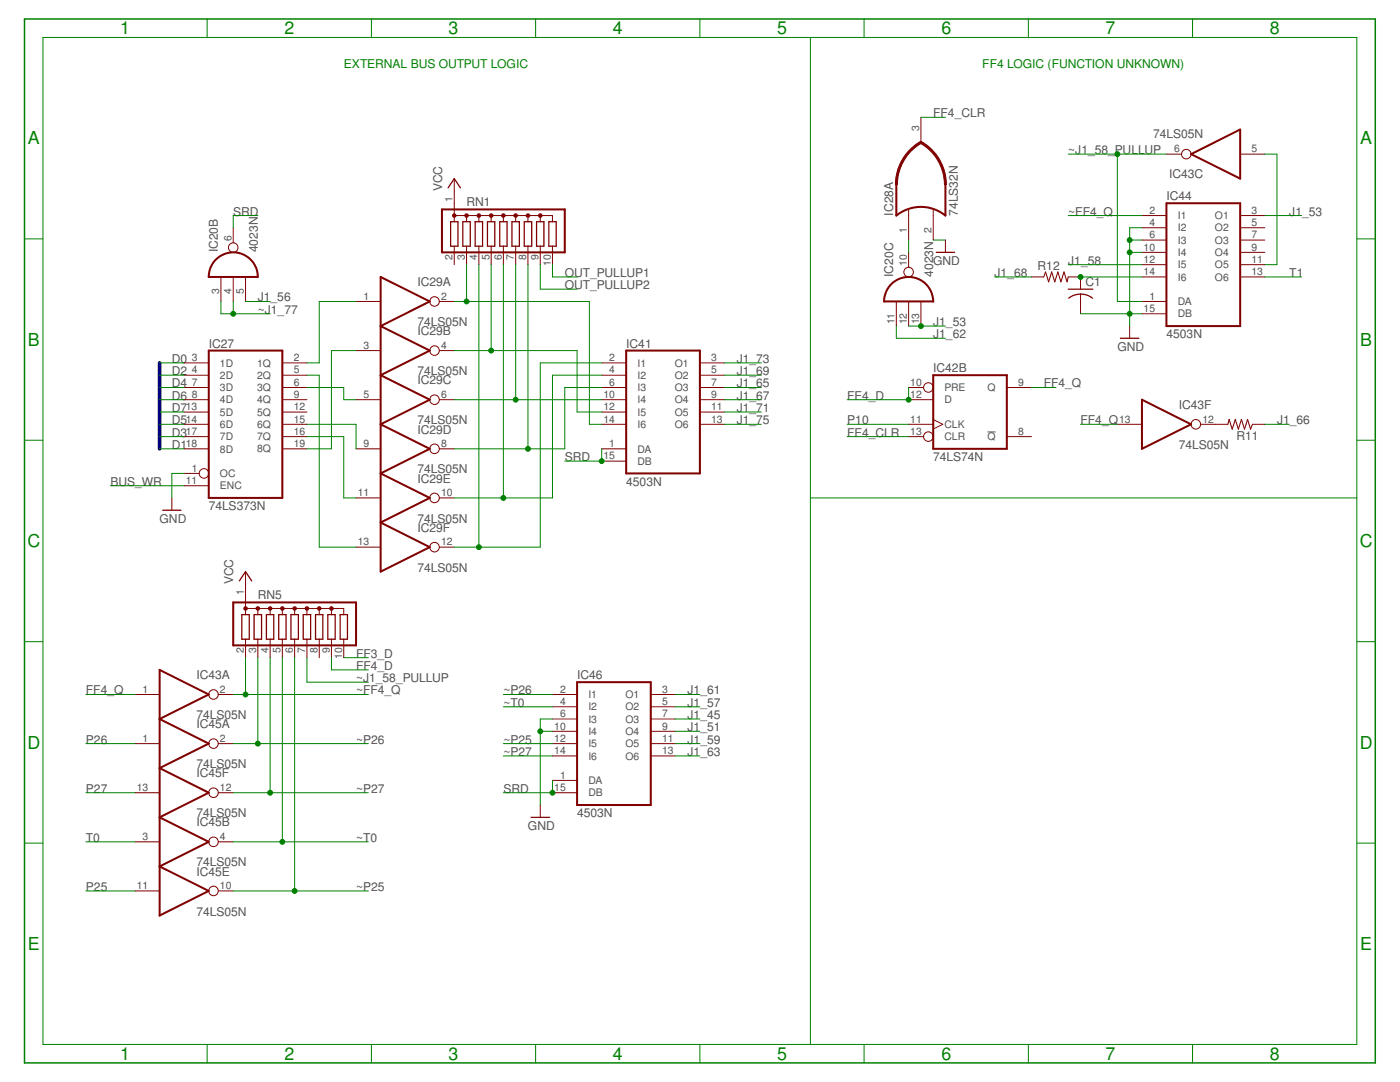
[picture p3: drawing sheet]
<svg xmlns="http://www.w3.org/2000/svg" width="279mm" height="216mm" viewBox="0 0 279 216" stroke-linecap="round" stroke-linejoin="round" font-family="sans-serif">
<path d="M197.1 86.2h1.6" fill="none" stroke="#505050" stroke-width=".2"/>
<g fill="none" stroke="#800000" stroke-width=".4">
<path d="M178.9 36.9v6.1a7.8 7.8 0 0 1 9.8 0v-6.1M237.7 30.8l9.8-5v9.8zM43 51.9a4.9 4.9 0 0 1 5.4-1.2 4.9 4.9 0 0 1 3.1 4.6h-9.8a4.9 4.9 0 0 1 1.3-3.4zM76 55.3l9.8 4.9-9.8 4.9 9.8 4.9-9.8 4.9 9.8 4.9-9.8 4.9 9.8 4.9-9.8 4.9 9.8 4.9-9.8 4.9 9.8 4.9-9.8 4.9zM88.2 41.8h24.5v8.6h-24.5zM177.8 56.8a4.9 4.9 0 0 1 5.3-1.2 4.9 4.9 0 0 1 3.1 4.6h-9.8a4.9 4.9 0 0 1 1.4-3.4zM232.8 40.6h14.7v24.5h-14.7zM41.7 70h14.6v29.4h-14.6zM125 70h14.7v24.5h-14.7zM186.2 74.9h14.7v14.7h-14.7zM227.9 79.8l9.8 4.9-9.8 4.9zM31.9 133.7l9.8 4.9-9.8 4.9 9.8 4.9-9.8 4.9 9.8 4.9-9.8 4.9 9.8 4.9-9.8 4.9 9.8 4.9-9.8 4.9z"/>
<path d="M46.5 120.2h24.6v8.6h-24.6zM115.2 136.1h14.7v24.5h-14.7z"/>
<circle cx="90.7" cy="43" r=".25"/>
<circle cx="93.1" cy="43" r=".25"/>
<circle cx="95.6" cy="43" r=".25"/>
<circle cx="98" cy="43" r=".25"/>
<circle cx="100.5" cy="43" r=".25"/>
<circle cx="102.9" cy="43" r=".25"/>
<circle cx="105.4" cy="43" r=".25"/>
<circle cx="107.8" cy="43" r=".25"/>
<circle cx="49" cy="121.4" r=".25"/>
<circle cx="51.5" cy="121.4" r=".25"/>
<circle cx="53.9" cy="121.4" r=".25"/>
<circle cx="56.3" cy="121.4" r=".25"/>
<circle cx="58.8" cy="121.4" r=".25"/>
<circle cx="61.3" cy="121.4" r=".25"/>
<circle cx="63.7" cy="121.4" r=".25"/>
<circle cx="66.1" cy="121.4" r=".25"/>
</g>
<g fill="none" stroke="#800000" stroke-width=".2">
<path d="M90.7 35.6v8.6M183.8 23.4v4.9M232.8 30.8h3M247.5 30.8h4.9M44.1 55.3v4.9M46.5 45.4v3.1M46.5 55.3v4.9M49 55.3v4.9M90.7 49.1v3.7M90.7 43h19.6v1.2M93.1 43v1.2M93.1 49.1v3.7"/>
<path d="M95.6 43v1.2M95.6 49.1v3.7M98 43v1.2M98 49.1v3.7M100.5 43v1.2M100.5 49.1v3.7M102.9 43v1.2M102.9 49.1v3.7M105.4 43v1.2M105.4 49.1v3.7M107.8 43v1.2M107.8 49.1v3.7"/>
<path d="M110.3 49.1v3.7M181.3 41.8v6.1M181.3 50.4v2.9M186.2 41.8v6.1M188.7 47.9v2.5M205.8 55.3h2.5M213.2 55.3h2.4v2.4M215.6 58.7v3.9M227.9 43h4.9M227.9 45.4h4.9M227.9 47.9h4.9M227.9 50.4h4.9"/>
<path d="M227.9 52.8h4.9M227.9 55.3h4.9M247.5 43h4.9M247.5 45.4h4.9M247.5 47.9h4.9M247.5 50.4h4.9M247.5 52.8h4.9M247.5 55.3h4.9M36.7 72.4h5M36.7 74.9h5M36.7 77.3h5M36.7 79.8h5"/>
<path d="M56.3 72.4h5M56.3 74.9h5M56.3 77.3h5M56.3 79.8h5M71.1 79.8h4.9M71.1 60.2h4.9M71.1 70h4.9M87.7 79.8h3M87.7 60.2h3M87.7 70h3M120.1 72.4h4.9M120.1 74.9h4.9"/>
<path d="M120.1 77.3h4.9M120.1 79.8h4.9M139.7 72.4h4.9M139.7 74.9h4.9M139.7 77.3h4.9M139.7 79.8h4.9M178.9 60.2v4.9M181.3 60.2v4.9M181.3 77.3h3M181.3 79.8h4.9M183.8 60.2v4.9M200.9 77.3h4.9"/>
<path d="M225.4 65.1v2.4M227.9 60.2h4.9M227.9 62.6h4.9M34.3 99.4v2.4M36.7 94.5h3M36.7 96.9h5M36.7 82.2h5M36.7 84.7h5M36.7 87.1h5M36.7 89.6h5M56.3 82.2h5M56.3 84.7h5"/>
<path d="M56.3 87.1h5M56.3 89.6h5M71.1 89.6h4.9M71.1 99.4h4.9M87.7 89.6h3M87.7 99.4h3M120.1 82.2h4.9M120.1 84.7h4.9M120.1 89.6h4.9M120.1 92h4.9M139.7 82.2h4.9M139.7 84.7h4.9"/>
<path d="M181.3 84.7h4.9M181.3 87.1h3M186.2 83.7l2 1-2 .9M200.9 87.1h4.9M223 84.7h4.9M239.6 84.7h5.4M250 84.7h2.4M49 114.1v8.5M71.1 109.2h4.9M87.7 109.2h3M26.9 138.6h5M43.6 138.6h2.9"/>
<path d="M49 127.6v3.6M49 121.4h19.6v1.2M51.5 121.4v1.2M51.5 127.6v3.6M53.9 121.4v1.2M53.9 127.6v3.6M56.3 121.4v1.2M56.3 127.6v3.6M58.8 121.4v1.2M58.8 127.6v3.6M61.3 121.4v1.2M61.3 127.6v3.6"/>
<path d="M63.7 121.4v1.2M63.7 127.6v3.6M66.1 121.4v1.2M66.1 127.6v3.6M68.6 127.6v3.6M110.3 138.6h4.9M129.9 138.6h4.9M26.9 148.4h5M26.9 158.2h5M43.6 148.4h2.9M43.6 158.2h2.9M110.3 148.4h4.9"/>
<path d="M110.3 158.2h4.9M110.3 155.7h4.9M110.3 141h4.9M110.3 143.5h4.9M110.3 145.9h4.9M110.3 150.8h4.9M129.9 148.4h4.9M129.9 141h4.9M129.9 143.5h4.9M129.9 145.9h4.9M129.9 150.8h4.9M26.9 168h5"/>
<path d="M26.9 177.8h5M43.6 168h2.9M43.6 177.8h2.9M107.8 160.6v2.5"/>
<circle cx="236.7" cy="30.8" r=".95"/>
<circle cx="46.5" cy="49.4" r=".95"/>
<circle cx="181.3" cy="54.3" r=".95"/>
<circle cx="86.7" cy="70" r=".95"/>
<circle cx="86.7" cy="60.2" r=".95"/>
<circle cx="86.7" cy="79.8" r=".95"/>
<circle cx="185.3" cy="77.3" r=".95"/>
<circle cx="40.7" cy="94.5" r=".95"/>
<circle cx="86.7" cy="89.6" r=".95"/>
<circle cx="86.7" cy="99.4" r=".95"/>
<circle cx="185.3" cy="87.1" r=".95"/>
<circle cx="238.7" cy="84.7" r=".95"/>
<circle cx="86.7" cy="109.2" r=".95"/>
<circle cx="42.6" cy="138.6" r=".95"/>
<circle cx="42.6" cy="148.4" r=".95"/>
<circle cx="42.6" cy="158.2" r=".95"/>
<circle cx="42.6" cy="168" r=".95"/>
<circle cx="42.6" cy="177.8" r=".95"/>
</g>
<g fill="none" stroke="#800000" stroke-width=".25">
<path d="M89.4 37.5l1.3-1.9 1.2 1.9M89.9 44.2h1.5v4.9h-1.5zM92.4 44.2h1.5v4.9h-1.5zM94.8 44.2h1.5v4.9h-1.5zM97.3 44.2h1.4v4.9h-1.4zM99.7 44.2h1.5v4.9h-1.5zM102.2 44.2h1.5v4.9h-1.5zM104.6 44.2h1.5v4.9h-1.5zM107.1 44.2h1.4v4.9h-1.4zM109.5 44.2h1.5v4.9h-1.5zM186.9 50.4h3.6M213.2 57.7h4.9"/>
<path d="M213.3 59.5a3.8 3.8 0 0 1 4.7 0M223.6 67.5h3.7M32.5 101.8h3.6M47.8 115.9l1.2-1.8 1.2 1.8M48.3 122.6h1.4v5h-1.4zM50.7 122.6h1.5v5h-1.5zM53.2 122.6h1.4v5h-1.4zM55.6 122.6h1.5v5h-1.5zM58.1 122.6h1.4v5h-1.4zM60.5 122.6h1.5v5h-1.5zM63 122.6h1.4v5h-1.4zM65.4 122.6h1.5v5h-1.5z"/>
<path d="M67.9 122.6h1.4v5h-1.4zM106 163.1h3.7"/>
</g>
<g fill="#800000" stroke="#800000" stroke-width=".2">
<path d="M183.8 28.2a9.9 9.9 0 0 1 5.1 8.7h-.4a9.6 9.6 0 0 0-4.9-8.3z" fill-rule="evenodd"/>
<path d="M181.4 30.1l1.2-1.2 1.1-.7 .2 .4a9.6 9.6 0 0 0-4.8 8.3h-.4a9.7 9.7 0 0 1 2.7-6.8z" fill-rule="evenodd"/>
</g>
<path d="M208.3 55.3l.4-1 .6 1.9 .6-1.9 .6 1.9 .6-1.9 .6 1.9 .6-1.9 .7 1.9 .2-.9M245 84.7l.3-1 .6 1.9 .6-1.9 .6 1.9 .7-1.9 .6 1.9 .6-1.9 .6 1.9 .4-.9" fill="none" stroke="#800000" stroke-width=".21"/>
<path d="M31.9 72.4v17.2" fill="none" stroke="#000080" stroke-width=".74"/>
<path d="M4.9 3.8h269.6v208.3h-269.6z" fill="none" stroke="#008000" stroke-width=".3"/>
<g fill="none" stroke="#008000" stroke-width=".2">
<path d="M8.6 7.5h262.2v200.9h-262.2zM41.3 3.8v3.7M74.1 3.8v3.7M106.9 3.8v3.7M139.7 3.8v3.7M161.7 7.5v200.9M172.4 3.8v3.7M205.2 3.8v3.7M238 3.8v3.7M183.8 23.4h4.9M213.2 30.8h19.6M223 30.8v29.4h4.9"/>
<path d="M252.4 30.8h2.4v22h-2.4M4.9 47.7h3.7M51.5 43h-5v2.4M93.1 52.8v7.4M95.6 52.8v56.4M98 52.8v17.2M100.5 52.8v46.6M102.9 52.8v27M105.4 52.8v36.8M107.8 52.8v4.9h7.4M110.3 52.8v2.5h4.9M181.3 47.9v2.5"/>
<path d="M186.2 47.9h2.5M198.5 55.3h7.3M213.2 43h14.7M213.2 52.8h14.7M215.6 55.3h12.3M225.4 47.9h2.5M225.4 50.4h2.5M227.9 45.4h-2.5v19.7M252.4 55.3h7.4M252.4 43h7.4M270.8 47.7h3.7M31.9 72.4h4.8"/>
<path d="M31.9 74.9h4.8M31.9 77.3h4.8M31.9 79.8h4.8M44.1 60.2v2.4h9.8M46.5 60.2v2.4M49 60.2h4.9M61.3 74.9h2.4v34.3h7.4M61.3 77.3h7.3v2.5h2.5M71.1 60.2h-7.4v12.2h-2.4M71.1 70h-5v19.6h-4.8M90.7 60.2h26.9v24.5h2.5M90.7 79.8h29.4"/>
<path d="M90.7 70h24.5v12.2h4.9M120.1 72.4h-12.3v36.8h-17.1M120.1 77.3h-7.4v12.3h-22M120.1 74.9h-9.8v24.5h-19.6M144.6 72.4h7.3M144.6 74.9h7.3M144.6 77.3h7.3M144.6 79.8h7.3M178.9 65.1v2.4h9.8M181.3 77.3v2.5h-12.2M181.3 65.1h7.4M205.8 77.3h4.9"/>
<path d="M215.6 62.6h12.3M4.9 87.8h3.7M22 96.9h14.7M31.9 89.6h4.8M31.9 87.1h4.8M31.9 84.7h4.8M31.9 82.2h4.8M36.7 94.5h-2.4v4.9M61.3 87.1h7.3v12.3h2.5M61.3 84.7h9.8v4.9M120.1 89.6v2.4h-7.4M144.6 84.7h7.3"/>
<path d="M144.6 82.2h7.3M161.7 99.4h109.1M169.1 87.1h12.2M169.1 84.7h12.2M215.6 84.7h7.4M252.4 84.7h4.9M270.8 87.8h3.7M4.9 128h3.7M17.1 138.6h9.8M46.5 138.6h27M49 131.2v7.4M51.5 131.2v17.2"/>
<path d="M53.9 131.2v27M56.3 131.2v36.8M58.8 131.2v46.6M61.3 131.2v4.9h12.2M66.1 131.2v2.5h7.4M68.6 131.2h4.9M100.5 138.6h9.8M134.8 138.6h4.9M270.8 128h3.7M17.1 148.4h9.8M17.1 158.2h9.8M46.5 148.4h27"/>
<path d="M46.5 158.2h27M100.5 148.4h9.8M100.5 141h9.8M100.5 150.8h9.8M107.8 145.9h2.5M110.3 143.5h-2.5v17.1M110.3 155.7v2.5h-9.8M134.8 145.9h4.9M134.8 143.5h4.9M134.8 148.4h4.9M134.8 141h4.9M134.8 150.8h4.9"/>
<path d="M4.9 168.2h3.7M17.1 168h9.8M17.1 177.8h9.8M46.5 168h27M46.5 177.8h27M270.8 168.2h3.7M41.3 208.4v3.7M74.1 208.4v3.7M106.9 208.4v3.7M139.7 208.4v3.7M172.4 208.4v3.7M205.2 208.4v3.7"/>
<path d="M238 208.4v3.7"/>
</g>
<g fill="#008000" stroke="#008000" stroke-width=".2">
<circle cx="225.4" cy="47.9" r=".49"/>
<circle cx="225.4" cy="50.4" r=".49"/>
<circle cx="225.4" cy="62.6" r=".49"/>
<circle cx="107.8" cy="145.9" r=".49"/>
<circle cx="46.5" cy="62.6" r=".49"/>
<circle cx="93.1" cy="60.2" r=".49"/>
<circle cx="98" cy="70" r=".49"/>
<circle cx="102.9" cy="79.8" r=".49"/>
<circle cx="105.4" cy="89.6" r=".49"/>
<circle cx="100.5" cy="99.4" r=".49"/>
<circle cx="95.6" cy="109.2" r=".49"/>
<circle cx="120.1" cy="92" r=".49"/>
<circle cx="110.3" cy="158.2" r=".49"/>
<circle cx="183.8" cy="65.1" r=".49"/>
<circle cx="49" cy="138.6" r=".49"/>
<circle cx="215.6" cy="55.3" r=".49"/>
<circle cx="51.5" cy="148.4" r=".49"/>
<circle cx="56.3" cy="168" r=".49"/>
<circle cx="58.8" cy="177.8" r=".49"/>
<circle cx="53.9" cy="158.2" r=".49"/>
<circle cx="181.3" cy="79.8" r=".49"/>
<circle cx="223" cy="30.8" r=".49"/>
</g>
<g font-size="3.6" fill="#008000">
<text x="24" y="6.9">1</text>
<text x="56.8" y="6.9">2</text>
<text x="89.5" y="6.9">3</text>
<text x="122.3" y="6.9">4</text>
<text x="155.1" y="6.9">5</text>
<text x="187.9" y="6.9">6</text>
<text x="220.6" y="6.9">7</text>
<text x="253.4" y="6.9">8</text>
<text x="5.5" y="28.8">A</text>
<text x="271.4" y="28.8">A</text>
<text x="5.5" y="69">B</text>
<text x="271.4" y="69">B</text>
<text x="5.5" y="109.2">C</text>
<text x="271.4" y="109.2">C</text>
<text x="5.5" y="149.4">D</text>
<text x="271.4" y="149.4">D</text>
<text x="5.5" y="189.6">E</text>
<text x="271.4" y="189.6">E</text>
<text x="24" y="211.5">1</text>
<text x="56.8" y="211.5">2</text>
<text x="89.5" y="211.5">3</text>
<text x="122.3" y="211.5">4</text>
<text x="155.1" y="211.5">5</text>
<text x="187.9" y="211.5">6</text>
<text x="220.6" y="211.5">7</text>
<text x="253.4" y="211.5">8</text>
</g>
<g font-size="2.4" fill="#008000">
<text x="68.6" y="13.6">EXTERNAL BUS OUTPUT LOGIC</text>
<text x="196" y="13.6">FF4 LOGIC (FUNCTION UNKNOWN)</text>
</g>
<g font-size="2.4" fill="#505050">
<text x="186.2" y="23.4">FF4_CLR</text>
<text x="230.1" y="27.6">74LS05N</text>
<text x="213.2" y="30.8">~J1_58_PULLUP</text>
<text x="233.3" y="35.5">IC43C</text>
<text x="88.2" y="38.1" transform="rotate(-90 88.2 38.1)">VCC</text>
<text x="93.1" y="41.2">RN1</text>
<text x="232.8" y="39.9">IC44</text>
<text x="46.6" y="43">SRD</text>
<text x="178.3" y="43" transform="rotate(-90 178.3 43)">IC28A</text>
<text x="191.1" y="43" transform="rotate(-90 191.1 43)">74LS32N</text>
<text x="213.2" y="43">~FF4_Q</text>
<text x="257.3" y="43">J1_53</text>
<text x="43.5" y="50.4" transform="rotate(-90 43.5 50.4)">IC20B</text>
<text x="51.5" y="50.4" transform="rotate(-90 51.5 50.4)">4023N</text>
<text x="186.2" y="52.8">GND</text>
<text x="207.1" y="53.8">R12</text>
<text x="213.2" y="52.8">J1_58</text>
<text x="83.3" y="57.1">IC29A</text>
<text x="112.7" y="57.7">OUT_PULLUP2</text>
<text x="112.7" y="55.3">OUT_PULLUP1</text>
<text x="178.3" y="55.3" transform="rotate(-90 178.3 55.3)">IC20C</text>
<text x="186.2" y="55.3" transform="rotate(-90 186.2 55.3)">4023N</text>
<text x="198.5" y="55.3">J1_68</text>
<text x="216.6" y="57.1">C1</text>
<text x="257.3" y="55.3">T1</text>
<text x="51.5" y="62.6">~J1_77</text>
<text x="51.5" y="60.2">J1_56</text>
<text x="83.3" y="65.1">74LS05N</text>
<text x="186.2" y="65.1">J1_53</text>
<text x="41.6" y="69.3">IC27</text>
<text x="83.3" y="66.9">IC29B</text>
<text x="125" y="69.3">IC41</text>
<text x="186.2" y="67.5">J1_62</text>
<text x="223" y="70">GND</text>
<text x="232.8" y="67.5">4503N</text>
<text x="34.3" y="72.4">D0</text>
<text x="34.3" y="74.9">D2</text>
<text x="34.3" y="77.3">D4</text>
<text x="83.3" y="74.9">74LS05N</text>
<text x="83.3" y="76.7">IC29C</text>
<text x="147" y="72.4">J1_73</text>
<text x="147" y="74.9">J1_69</text>
<text x="147" y="77.3">J1_65</text>
<text x="186.2" y="74.2">IC42B</text>
<text x="208.3" y="77.3">FF4_Q</text>
<text x="34.3" y="79.8">D6</text>
<text x="34.3" y="82.2">D7</text>
<text x="147" y="79.8">J1_67</text>
<text x="147" y="82.2">J1_71</text>
<text x="169.1" y="79.8">FF4_D</text>
<text x="235.3" y="81.6">IC43F</text>
<text x="34.3" y="89.6">D1</text>
<text x="34.3" y="87.1">D3</text>
<text x="34.3" y="84.7">D5</text>
<text x="83.3" y="84.7">74LS05N</text>
<text x="83.3" y="86.5">IC29D</text>
<text x="147" y="84.7">J1_75</text>
<text x="169.1" y="84.7">P10</text>
<text x="169.1" y="87.1">FF4_CLR</text>
<text x="215.6" y="84.7">FF4_Q</text>
<text x="235.3" y="89.6">74LS05N</text>
<text x="246.8" y="87.8">R11</text>
<text x="254.9" y="84.7">J1_66</text>
<text x="83.3" y="94.5">74LS05N</text>
<text x="112.7" y="92">SRD</text>
<text x="186.2" y="92">74LS74N</text>
<text x="22" y="96.9">BUS_WR</text>
<text x="41.6" y="101.8">74LS373N</text>
<text x="83.3" y="96.3">IC29E</text>
<text x="125" y="96.9">4503N</text>
<text x="31.8" y="104.3">GND</text>
<text x="83.3" y="104.3">74LS05N</text>
<text x="83.3" y="106.1">IC29F</text>
<text x="46.6" y="116.5" transform="rotate(-90 46.6 116.5)">VCC</text>
<text x="51.5" y="119.6">RN5</text>
<text x="83.3" y="114.1">74LS05N</text>
<text x="71.1" y="131.2">FF3_D</text>
<text x="39.2" y="135.5">IC43A</text>
<text x="71.1" y="133.7">FF4_D</text>
<text x="71.1" y="136.1">~J1_58_PULLUP</text>
<text x="115.2" y="135.5">IC46</text>
<text x="17.1" y="138.6">FF4_Q</text>
<text x="39.2" y="143.5">74LS05N</text>
<text x="71.1" y="138.6">~FF4_Q</text>
<text x="100.5" y="138.6">~P26</text>
<text x="100.5" y="141">~T0</text>
<text x="137.2" y="138.6">J1_61</text>
<text x="137.2" y="141">J1_57</text>
<text x="137.2" y="143.5">J1_45</text>
<text x="17.1" y="148.4">P26</text>
<text x="39.2" y="145.3">IC45A</text>
<text x="71.1" y="148.4">~P26</text>
<text x="100.5" y="148.4">~P25</text>
<text x="137.2" y="145.9">J1_51</text>
<text x="137.2" y="148.4">J1_59</text>
<text x="39.2" y="153.3">74LS05N</text>
<text x="39.2" y="155.1">IC45F</text>
<text x="100.5" y="150.8">~P27</text>
<text x="137.2" y="150.8">J1_63</text>
<text x="17.1" y="158.2">P27</text>
<text x="71.1" y="158.2">~P27</text>
<text x="100.5" y="158.2">SRD</text>
<text x="17.1" y="168">T0</text>
<text x="39.2" y="163.1">74LS05N</text>
<text x="39.2" y="164.9">IC45B</text>
<text x="71.1" y="168">~T0</text>
<text x="105.4" y="165.5">GND</text>
<text x="115.2" y="163.1">4503N</text>
<text x="39.2" y="172.9">74LS05N</text>
<text x="17.1" y="177.8">P25</text>
<text x="39.2" y="174.7">IC45E</text>
<text x="71.1" y="177.8">~P25</text>
<text x="39.2" y="182.7">74LS05N</text>
</g>
<g font-size="2.1" fill="#505050">
<text x="183.4" y="26" transform="rotate(-90 183.4 26)">3</text>
<text x="234.3" y="30.4">6</text>
<text x="249.8" y="30.4">5</text>
<text x="90.3" y="40.2" transform="rotate(-90 90.3 40.2)">1</text>
<text x="181" y="46.4" transform="rotate(-90 181 46.4)">1</text>
<text x="185.9" y="46.4" transform="rotate(-90 185.9 46.4)">2</text>
<text x="229.4" y="42.7">2</text>
<text x="229.4" y="45.1">4</text>
<text x="229.4" y="47.6">6</text>
<text x="235.1" y="43.7">I1</text>
<text x="235.1" y="46.2">I2</text>
<text x="242.5" y="43.7">O1</text>
<text x="242.5" y="46.2">O2</text>
<text x="249.8" y="42.7">3</text>
<text x="249.8" y="45.1">5</text>
<text x="249.8" y="47.6">7</text>
<text x="46.2" y="48.1" transform="rotate(-90 46.2 48.1)">6</text>
<text x="90.3" y="51.8" transform="rotate(-90 90.3 51.8)">2</text>
<text x="92.8" y="51.8" transform="rotate(-90 92.8 51.8)">3</text>
<text x="95.2" y="51.8" transform="rotate(-90 95.2 51.8)">4</text>
<text x="97.7" y="51.8" transform="rotate(-90 97.7 51.8)">5</text>
<text x="100.1" y="51.8" transform="rotate(-90 100.1 51.8)">6</text>
<text x="102.6" y="51.8" transform="rotate(-90 102.6 51.8)">7</text>
<text x="105" y="51.8" transform="rotate(-90 105 51.8)">8</text>
<text x="107.5" y="51.8" transform="rotate(-90 107.5 51.8)">9</text>
<text x="109.9" y="53" transform="rotate(-90 109.9 53)">10</text>
<text x="181" y="53" transform="rotate(-90 181 53)">10</text>
<text x="228.2" y="50">10</text>
<text x="228.2" y="52.5">12</text>
<text x="235.1" y="48.6">I3</text>
<text x="235.1" y="51.1">I4</text>
<text x="235.1" y="53.5">I5</text>
<text x="242.5" y="48.6">O3</text>
<text x="242.5" y="51.1">O4</text>
<text x="242.5" y="53.5">O5</text>
<text x="249.8" y="50">9</text>
<text x="249.8" y="52.5">11</text>
<text x="43.8" y="58.7" transform="rotate(-90 43.8 58.7)">3</text>
<text x="46.2" y="58.7" transform="rotate(-90 46.2 58.7)">4</text>
<text x="48.7" y="58.7" transform="rotate(-90 48.7 58.7)">5</text>
<text x="72.6" y="59.8">1</text>
<text x="88" y="59.8">2</text>
<text x="228.2" y="54.9">14</text>
<text x="229.4" y="59.8">1</text>
<text x="235.1" y="56">I6</text>
<text x="242.5" y="56">O6</text>
<text x="249.8" y="54.9">13</text>
<text x="178.5" y="64.7" transform="rotate(-90 178.5 64.7)">11</text>
<text x="181" y="64.7" transform="rotate(-90 181 64.7)">12</text>
<text x="183.4" y="64.7" transform="rotate(-90 183.4 64.7)">13</text>
<text x="228.2" y="62.3">15</text>
<text x="235.1" y="60.9">DA</text>
<text x="235.1" y="63.3">DB</text>
<text x="72.6" y="69.6">3</text>
<text x="88" y="69.6">4</text>
<text x="38.3" y="72.1">3</text>
<text x="38.3" y="74.5">4</text>
<text x="38.3" y="77">7</text>
<text x="43.9" y="73.1">1D</text>
<text x="43.9" y="75.6">2D</text>
<text x="51.3" y="73.1">1Q</text>
<text x="51.3" y="75.6">2Q</text>
<text x="58.6" y="72.1">2</text>
<text x="58.6" y="74.5">5</text>
<text x="58.6" y="77">6</text>
<text x="121.6" y="72.1">2</text>
<text x="121.6" y="74.5">4</text>
<text x="121.6" y="77">6</text>
<text x="127.2" y="73.1">I1</text>
<text x="127.2" y="75.6">I2</text>
<text x="134.6" y="73.1">O1</text>
<text x="134.6" y="75.6">O2</text>
<text x="141.9" y="72.1">3</text>
<text x="141.9" y="74.5">5</text>
<text x="141.9" y="77">7</text>
<text x="181.7" y="77">10</text>
<text x="203.2" y="77">9</text>
<text x="37.1" y="81.9">13</text>
<text x="38.3" y="79.4">8</text>
<text x="43.9" y="78">3D</text>
<text x="43.9" y="80.5">4D</text>
<text x="43.9" y="82.9">5D</text>
<text x="51.3" y="78">3Q</text>
<text x="51.3" y="80.5">4Q</text>
<text x="51.3" y="82.9">5Q</text>
<text x="58.6" y="79.4">9</text>
<text x="58.6" y="81.9">12</text>
<text x="72.6" y="79.4">5</text>
<text x="88" y="79.4">6</text>
<text x="120.4" y="79.4">10</text>
<text x="120.4" y="81.9">12</text>
<text x="127.2" y="78">I3</text>
<text x="127.2" y="80.5">I4</text>
<text x="127.2" y="82.9">I5</text>
<text x="134.6" y="78">O3</text>
<text x="134.6" y="80.5">O4</text>
<text x="134.6" y="82.9">O5</text>
<text x="141.9" y="79.4">9</text>
<text x="141.9" y="81.9">11</text>
<text x="181.7" y="79.4">12</text>
<text x="188.5" y="80.5">D</text>
<text x="188.5" y="78">PRE</text>
<text x="197.1" y="78">Q</text>
<text x="37.1" y="84.3">14</text>
<text x="37.1" y="86.8">17</text>
<text x="37.1" y="89.2">18</text>
<text x="43.9" y="85.4">6D</text>
<text x="43.9" y="87.8">7D</text>
<text x="51.3" y="85.4">6Q</text>
<text x="51.3" y="87.8">7Q</text>
<text x="58.6" y="84.3">15</text>
<text x="58.6" y="86.8">16</text>
<text x="58.6" y="89.2">19</text>
<text x="72.6" y="89.2">9</text>
<text x="88" y="89.2">8</text>
<text x="120.4" y="84.3">14</text>
<text x="121.6" y="89.2">1</text>
<text x="127.2" y="85.4">I6</text>
<text x="134.6" y="85.4">O6</text>
<text x="141.9" y="84.3">13</text>
<text x="181.7" y="86.8">13</text>
<text x="181.7" y="84.3">11</text>
<text x="188.5" y="87.8">CLR</text>
<text x="188.5" y="85.4">CLK</text>
<text x="197.1" y="87.8">Q</text>
<text x="203.2" y="86.8">8</text>
<text x="223.3" y="84.3">13</text>
<text x="240" y="84.3">12</text>
<text x="38.3" y="94.1">1</text>
<text x="43.9" y="95.2">OC</text>
<text x="43.9" y="90.3">8D</text>
<text x="51.3" y="90.3">8Q</text>
<text x="120.4" y="91.7">15</text>
<text x="127.2" y="90.3">DA</text>
<text x="127.2" y="92.7">DB</text>
<text x="37.1" y="96.6">11</text>
<text x="43.9" y="97.7">ENC</text>
<text x="71.4" y="99">11</text>
<text x="88" y="99">10</text>
<text x="71.4" y="108.8">13</text>
<text x="88" y="108.8">12</text>
<text x="48.7" y="118.6" transform="rotate(-90 48.7 118.6)">1</text>
<text x="48.7" y="130.3" transform="rotate(-90 48.7 130.3)">2</text>
<text x="51.1" y="130.3" transform="rotate(-90 51.1 130.3)">3</text>
<text x="53.6" y="130.3" transform="rotate(-90 53.6 130.3)">4</text>
<text x="56" y="130.3" transform="rotate(-90 56 130.3)">5</text>
<text x="58.5" y="130.3" transform="rotate(-90 58.5 130.3)">6</text>
<text x="60.9" y="130.3" transform="rotate(-90 60.9 130.3)">7</text>
<text x="63.4" y="130.3" transform="rotate(-90 63.4 130.3)">8</text>
<text x="65.8" y="130.3" transform="rotate(-90 65.8 130.3)">9</text>
<text x="68.3" y="131.4" transform="rotate(-90 68.3 131.4)">10</text>
<text x="28.4" y="138.2">1</text>
<text x="43.9" y="138.2">2</text>
<text x="111.8" y="138.2">2</text>
<text x="111.8" y="140.7">4</text>
<text x="111.8" y="143.1">6</text>
<text x="117.4" y="139.3">I1</text>
<text x="117.4" y="141.8">I2</text>
<text x="124.8" y="139.3">O1</text>
<text x="124.8" y="141.8">O2</text>
<text x="132.1" y="138.2">3</text>
<text x="132.1" y="140.7">5</text>
<text x="132.1" y="143.1">7</text>
<text x="28.4" y="148">1</text>
<text x="43.9" y="148">2</text>
<text x="110.6" y="145.6">10</text>
<text x="110.6" y="148">12</text>
<text x="117.4" y="144.2">I3</text>
<text x="117.4" y="146.7">I4</text>
<text x="117.4" y="149.1">I5</text>
<text x="124.8" y="144.2">O3</text>
<text x="124.8" y="146.7">O4</text>
<text x="124.8" y="149.1">O5</text>
<text x="132.1" y="145.6">9</text>
<text x="132.1" y="148">11</text>
<text x="110.6" y="150.5">14</text>
<text x="111.8" y="155.4">1</text>
<text x="117.4" y="151.6">I6</text>
<text x="124.8" y="151.6">O6</text>
<text x="132.1" y="150.5">13</text>
<text x="27.3" y="157.8">13</text>
<text x="43.9" y="157.8">12</text>
<text x="110.6" y="157.8">15</text>
<text x="117.4" y="156.5">DA</text>
<text x="117.4" y="158.9">DB</text>
<text x="28.4" y="167.6">3</text>
<text x="43.9" y="167.6">4</text>
<text x="27.3" y="177.4">11</text>
<text x="43.9" y="177.4">10</text>
</g>
</svg>
